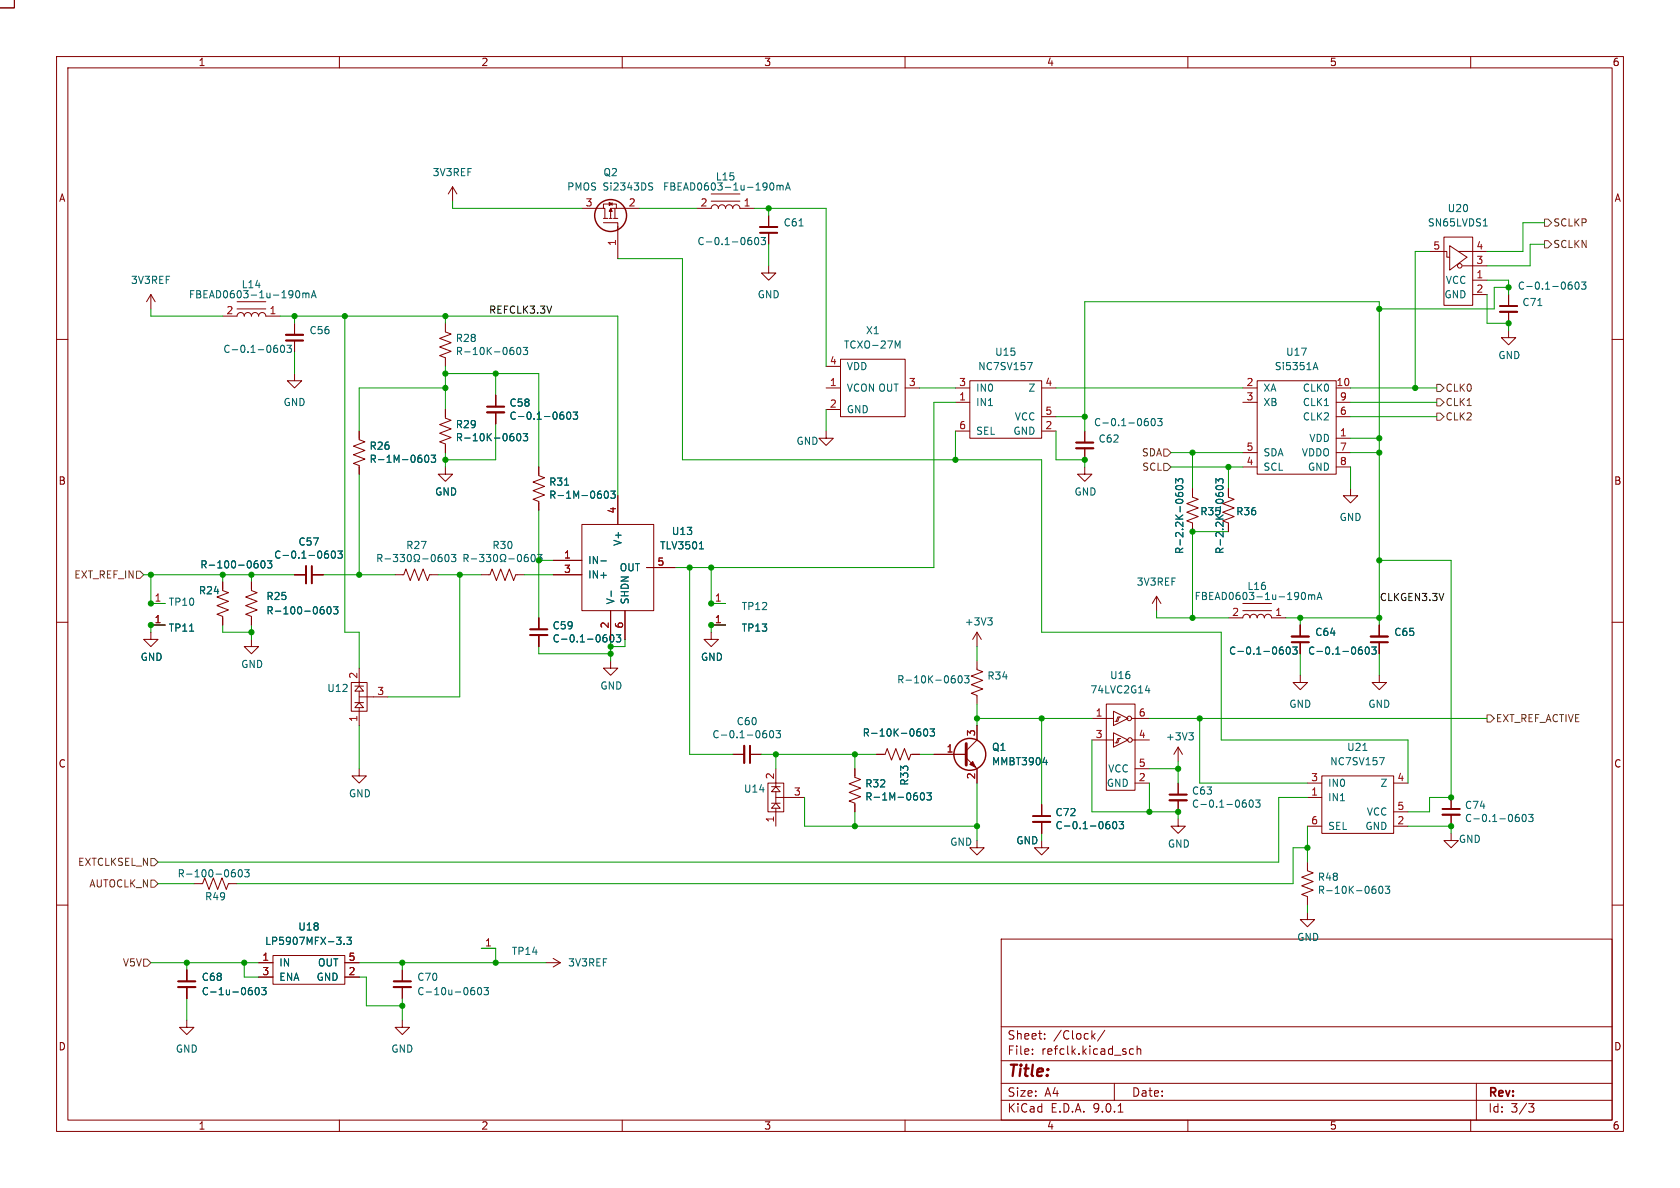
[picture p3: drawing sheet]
<svg xmlns="http://www.w3.org/2000/svg" width="297mm" height="210mm" viewBox="0 0 297 210" stroke-linecap="round" stroke-linejoin="round" font-family="sans-serif">
<g fill="none" stroke="#840000" stroke-width=".18">
<path d="M2.5 -.1v1.5h-2.5M10 10h277v190h-277zM12 12h273v186h-273zM60 10v2M110 10v2M160 10v2M210 10v2M260 10v2M80 33l-.8 1.3M80 33l.8 1.3M80 33v2.6M102.9 36.8h4v1.8"/>
<path d="M106.7 39.4h2.5v1.2M106.7 38.6h.7M107.7 36.1h-1v.7M107.7 35.8l.5 .3h.8v.7M107.7 38.6h.5M107.9 36.9l.3 .5M108.2 35.8v.5M108.5 38.6h.7M108.7 36.8v1.8M113 36.8h-5.1v1.7M123.2 36.8h2.5a.64 .64 0 0 1 .7-.6 .64 .64 0 0 1 .6 .6 .64 .64 0 0 1 .6-.6 .64 .64 0 0 1 .7 .6 .64 .64 0 0 1 .6-.6 .64 .64 0 0 1 .6 .6 .64 .64 0 0 1 .7-.6 .64 .64 0 0 1 .6 .6h2.5M125.7 34.3h5.1"/>
<path d="M125.7 35.6h5.1M135.9 38.1v2M26.7 52.1l-.8 1.2M26.7 52.1l.7 1.2M26.7 52.1v2.5M39.4 55.9h2.5a.64 .64 0 0 1 .6-.7 .64 .64 0 0 1 .7 .7 .64 .64 0 0 1 .6-.7 .64 .64 0 0 1 .6 .7 .64 .64 0 0 1 .7-.7 .64 .64 0 0 1 .6 .7 .64 .64 0 0 1 .7-.7 .64 .64 0 0 1 .6 .7h2.5M41.9 53.3h5.1M41.9 54.6h5.1M52.1 57.2v2M78.7 57.2v1.5l1.1 .4-2.1 .7 2.1 .8-2.1 .7 2.1 .8-2.1 .8 1 .3v1.6M109.2 40v5.7M135.9 47v1.3h1.3l-1.3 1.2-1.3-1.2h1.3"/>
<path d="M135.9 41.1v2.1M252.7 44.5h3.1v1h.5M255.3 41.9h5v12.1h-5zM256.3 43.4l3 2.1-3 2.3zM257.8 44.5h5.1M258.6 47h4.3M260.3 49.5h2.6M260.3 52.1h2.6M266.7 58.4v1.3h1.3l-1.3 1.3-1.3-1.3h1.3M266.7 52.1v2M266.7 55.1v2.1M10 60h2"/>
<path d="M52.1 66v1.3h1.2l-1.2 1.3-1.3-1.3h1.3M52.1 60.2v2M63.5 76.2v1.5l1 .4-2 .8 2 .7-2 .8 2 .8-2 .7 1 .4v1.5M78.7 72.4v1.5l1.1 .4-2.1 .8 2.1 .7-2.1 .8 2.1 .7-2.1 .8 1 .4v1.5M87.6 69.9v2M87.6 72.9v2M146 76.2v1.3h1.3l-1.3 1.2-1.2-1.2h1.2M146 68.6h2.6M146 64.8h2.6M146 72.4h2.6M148.6 63.5h11.4v10.2h-11.4zM160 68.6h2.6"/>
<path d="M168.9 68.6h2.5M168.9 71.1h2.5M168.9 76.2h2.5M171.4 67.3h12.7v10.2h-12.7zM184.1 68.6h2.6M184.1 73.7h2.6M184.1 76.2h2.6M191.8 76.2v2M191.8 79.2v2.1M219.7 68.6h2.5M219.7 71.1h2.5M222.2 67.3h14v16.5h-14z"/>
<path d="M236.2 68.6h2.6M236.2 71.1h2.6M236.2 73.7h2.6M236.2 77.5h2.6M285 60h2M78.7 82.6v1.2h1.3l-1.3 1.3-1.2-1.3h1.2M95.2 82.6v1.5l1.1 .4-2.1 .7 2.1 .8-2.1 .7 2.1 .8-2.1 .8 1 .3v1.6M97.8 99.1h5.1M102.9 92.7h12.7v15.3h-12.7zM109.2 87.6v5.1M191.8 82.6v1.2h1.2l-1.2 1.3-1.3-1.3h1.3M210.8 86.4v1.5l1 .4-2 .7 2 .8-2 .8 2 .7-2 .8 1 .4v1.5"/>
<path d="M217.2 86.4v1.5l1 .4-2 .7 2 .8-2 .8 2 .7-2 .8 1 .4v1.5M219.7 80h2.5M219.7 82.6h2.5M236.2 80h2.6M236.2 82.6h2.6M238.8 86.4v1.2h1.2l-1.2 1.3-1.3-1.3h1.3M10 110h2M26.7 111.8v1.2h1.2l-1.2 1.3-1.3-1.3h1.3M26.7 106.7h2.5M26.7 110.5h2.5M39.4 102.9v1.5l1 .4-2 .7 2 .8-2 .8 2 .7-2 .8 1 .4v1.5M44.4 113v1.3h1.3l-1.3 1.3-1.2-1.3h1.2"/>
<path d="M44.4 102.9v1.5l1.1 .4-2.1 .7 2.1 .8-2.1 .8 2.1 .7-2.1 .8 1 .4v1.5M52.1 101.6h2M55.1 101.6h2M63.5 118.1v3.1M69.8 101.6h1.6l.4-1 .7 2 .8-2 .7 2 .8-2 .8 2 .3-1h1.6M85.1 101.6h1.5l.4-1 .8 2 .7-2 .8 2 .7-2 .8 2 .4-1h1.5M95.2 109.2v2.1M95.2 112.3v2M97.8 101.6h5.1M107.9 116.8v1.3h1.3l-1.3 1.3-1.2-1.3h1.2M107.9 108v5M110.5 108v5"/>
<path d="M114.3 100.3h5.1M125.7 111.8v1.2h1.3l-1.3 1.3-1.2-1.3h1.2M125.7 106.7h2.6M125.7 110.5h2.6M172.7 116.8v1.6l1 .3-2 .8 2 .8-2 .7 2 .8-2 .8 1 .3v1.6M172.7 111.8v2.5M172.7 111.8l-.7 1.2M172.7 111.8l.8 1.2M204.5 105.4l-.8 1.3M204.5 105.4l.7 1.3M204.5 105.4v2.6M217.2 109.2h2.5a.64 .64 0 0 1 .6-.6 .64 .64 0 0 1 .7 .6 .64 .64 0 0 1 .6-.6 .64 .64 0 0 1 .6 .6 .64 .64 0 0 1 .7-.6 .64 .64 0 0 1 .6 .6 .64 .64 0 0 1 .7-.6 .64 .64 0 0 1 .6 .6h2.5"/>
<path d="M219.7 106.7h5.1M219.7 108h5.1M229.9 119.4v1.3h1.2l-1.2 1.2-1.3-1.2h1.3M229.9 110.5v2M229.9 113.5v2.1M243.8 119.4v1.3h1.3l-1.3 1.2-1.2-1.2h1.2M243.8 110.5v2M243.8 113.5v2.1M285 110h2M62.1 120.7h2.8v5h-2.8zM62.7 124.2h1.6M62.7 121.3h1.6"/>
<path d="M63.5 135.9v1.3h1.3l-1.3 1.2-1.3-1.2h1.3M63.5 124.2l.8 .9h-1.6zM63.5 121.3l.8 .9h-1.6zM63.5 122.2v1.9M63.5 125.1v3.2M63.5 123.2h5.1M129.5 133.4h2.1M132.6 133.4h2M135.8 138.4h2.8v5.1h-2.8zM136.4 139.1h1.5M137.2 139.1l.7 .9h-1.5zM137.2 135.9v3"/>
<path d="M137.2 140v1.9M151.1 135.9v1.5l1 .4-2 .8 2 .7-2 .8 2 .7-2 .8 1 .4v1.5M154.9 133.4h1.6l.3-1.1 .8 2.1 .8-2.1 .7 2.1 .8-2.1 .8 2.1 .3-1h1.6M165.1 133.4h5.7M170.8 134l1.9 1.9v2.5M172.7 128.3v2.5l-1.9 1.9M193 127h3.8M193 130.8h3.8M195.6 124.5h5.1v15.2h-5.1zM196.8 125.7l2.6 1.3-2.6 1.3zM196.8 129.5l2.6 1.3-2.6 1.3zM197.9 126.7h-.3l-.2 .8"/>
<path d="M197.9 130.6h-.3l-.2 .7M198.1 126.7h-.2l-.3 .8h-.5M198.1 130.6h-.2l-.3 .7h-.5M200.2 127h3M200.2 130.8h3M200.7 138.4h2.5M200.7 135.9h2.5M208.3 132.1l-.8 1.3M208.3 132.1l.7 1.3M208.3 132.1v2.5M208.3 138.4v2.1M231.1 138.4h2.6"/>
<path d="M233.7 137.2h12.7v10.1h-12.7zM246.4 138.4h2.5M34.3 156.2h1.5l.4-1 .8 2 .7-2 .8 2 .7-2 .8 2 .4-1h1.5M136.4 142h1.5M137.2 142l.7 .9h-1.5zM137.2 141h5M137.2 142.9v3.2M172.7 148.6v1.3h1.3l-1.3 1.2-1.3-1.2h1.3M184.1 148.6v1.3h1.3l-1.3 1.2-1.2-1.2h1.2M184.1 142.2v2.1M184.1 145.3v2M208.3 144.8v1.3h1.2l-1.2 1.2-1.3-1.2h1.3"/>
<path d="M208.3 141.5v2M231.1 152.4v1.5l1.1 .4-2.1 .8 2.1 .7-2.1 .8 2.1 .8-2.1 .7 1 .4v1.5M231.1 141h2.6M231.1 146.1h2.6M246.4 146.1h2.5M246.4 143.5h2.5M256.5 147.3v1.3h1.3l-1.3 1.3-1.2-1.3h1.2M256.5 141v2M256.5 144v2.1M10 160h2M33 171.5v2M33 174.5v2"/>
<path d="M45.7 170.2h2.6M45.7 172.7h2.6M48.3 168.9h12.7v5.1h-12.7zM61 170.2h2.5M61 172.7h2.5M71.1 171.5v2M71.1 174.5v2M85.1 167.6h2.5M96.5 170.2h2.6M97.8 169.4l1.3 .8M99.1 170.2l-1.3 .7M177 166h108v32h-108z"/>
<path d="M231.1 161.3v1.3h1.3l-1.3 1.2-1.2-1.2h1.2M285 160h2M33 180.3v1.3h1.3l-1.3 1.3-1.3-1.3h1.3M60 198v2M71.1 180.3v1.3h1.3l-1.3 1.3-1.3-1.3h1.3M110 198v2M160 198v2M177 194.5h108M177 191.5h108M177 187.5h108M177 181.5h108M182.5 186.3v.1"/>
<path d="M182.5 185.5v.1M184.7 183.6v.1M184.7 182.8v.1M193.2 183.1l.4 .6M193.6 182.7l-.6 .6M195.3 182.1l-1.3 2M197 191.5v3M197.7 196.6h.8M200.4 185.5l-.4-.1-.3 .3v.4l.1 .2h.6M201 185.5l.2-.1 .4 .1 .1 .9M201 184.9v1.5M210 198v2"/>
<path d="M260 198v2M261 191.5v6.5M270.2 195.1h1l-.5 .6 .4 .1 .1 .5-.3 .3h-.4"/>
<circle cx="258.1" cy="47" r=".4"/>
<circle cx="199.6" cy="127" r=".4"/>
<circle cx="199.8" cy="130.8" r=".4"/>
</g>
<g fill="none" stroke="#840000" stroke-width=".3">
<path d="M134.4 41.1h3M265.2 54.1h3M50.5 60.2h3.1M86.1 71.9h3.1M190.2 78.2h3.1M55.1 100.1v3M93.7 111.3h3.1M228.3 113.5h3.1M242.3 113.5h3.1M132.6 131.8v3.1M182.6 144.3h3.1M206.8 140.5h3"/>
<path d="M255 143h3.1M31.5 173.5h3M69.6 173.5h3"/>
</g>
<g fill="none" stroke="#840000" stroke-width=".33">
<path d="M50.5 59.2h3.1M134.4 40.1h3M265.2 55.1h3M86.1 72.9h3.1M190.2 79.2h3.1M54.1 100.1v3M93.7 112.3h3.1M228.3 112.5h3.1M242.3 112.5h3.1M131.6 131.8v3.1M182.6 145.3h3.1M206.8 141.5h3"/>
<path d="M255 144h3.1M31.5 174.5h3M69.6 174.5h3"/>
</g>
<g fill="none" stroke="#006464" stroke-width=".18">
<path d="M114.9 32.9l.4 .2 .1 .3-.3 .2h-.3M114.9 32.3l.5 .1M136.3 32.4l.1-.1a.68 .68 0 0 1 .4 .7 .68 .68 0 0 1-.4 .6l-.1-.1M137.4 32.8v.8M137.4 32.9l.3-.1 .2 .1M137.9 32.9l.2-.1h.3v.8M137.9 32.9v.7M138.9 33.6l.4-1.3 .4 1.3M139 33.2h.6M141.3 39.9h.7M262.2 39.9h.8M52.4 51.4h.2a.68 .68 0 0 1 .4 .6 .68 .68 0 0 1-.4 .6h-.2"/>
<path d="M53.5 51.8v.8M53.5 51.9l.4-.1 .2 .2M54.1 52l.2-.2 .3 .1v.7M54.1 52v.6M55 52.6l.5-1.2 .4 1.2M55.2 52.3h.6M132.4 42.5h.3l.2 .2v.4l-.5 .2M132.6 42h.2M133.5 42.1l.2-.1a.68 .68 0 0 1 .4 .6 .68 .68 0 0 1-.4 .7l-.2-.2-.1-.3zM134.5 42h.8l-.4 .5 .4 .1v.5l-.2 .2-.6-.2M271.9 54h.7M277.5 50.3h.2l.3 .3-.1 .4-.4 .1"/>
<path d="M277.6 49.9h.2M278.6 49.9h.1a.68 .68 0 0 1 .5 .6 .68 .68 0 0 1-.5 .6 .84 .84 0 0 1-.1-1.2zM279.6 49.9h.8l-.5 .4 .4 .2v.5l-.2 .1-.5-.1M48.6 61.5h.3l.2 .3-.1 .4-.4 .1M48.7 61h.3M49.7 61.2l.2-.2a.68 .68 0 0 1 .4 .7 .68 .68 0 0 1-.4 .6l-.2-.1-.1-.4zM50.7 61h.8l-.4 .5 .4 .1v.6l-.2 .1-.6-.1M90.4 77.1h.2l.3 .3-.1 .4-.4 .1M90.4 61.9h.2l.3 .2-.1 .5-.4 .1M90.5 76.7h.2M90.5 61.4h.2M91.5 76.8l.1-.1a.68 .68 0 0 1 .5 .6 .68 .68 0 0 1-.5 .6l-.1-.1-.2-.4z"/>
<path d="M91.5 61.5l.1-.1a.68 .68 0 0 1 .5 .6 .68 .68 0 0 1-.5 .7l-.1-.1-.2-.4zM92.5 76.7h.8l-.4 .4 .3 .2v.5l-.2 .1-.5-.1M92.5 61.4h.8l-.4 .5 .3 .1v.6l-.2 .1-.5-.1M99.2 73.3h.3l.2 .3-.1 .4-.4 .1M99.3 72.8h.3M100.3 73l.2-.2a.68 .68 0 0 1 .4 .7 .68 .68 0 0 1-.4 .6l-.2-.1-.1-.4zM101.3 72.8h.8l-.4 .5 .4 .1v.6l-.2 .1-.6-.1M158.3 60.3l.4 .9 .4-.9v1.2M181.6 64.1h.9l-.6 1.2M202.5 74.5h.3l.2 .2v.4l-.5 .2M202.7 74h.2M203.7 74h.1a.68 .68 0 0 1 .4 .6 .68 .68 0 0 1-.4 .7 .84 .84 0 0 1-.1-1.3z"/>
<path d="M204.7 74h.7l-.4 .5 .4 .1v.5l-.2 .2-.5-.2M232.1 65.3l.5-1.2 .4 1.2M232.3 65h.6M45.2 99.6h.2l.2 .3v.4l-.4 .1M45.5 99.1l-.3 .1M46.3 99.2l.1-.1a.68 .68 0 0 1 .5 .7 .68 .68 0 0 1-.5 .6 .84 .84 0 0 1-.1-1.2zM47.3 99.1h.8l-.5 .5 .4 .1v.6l-.2 .1-.5-.1M57.6 97.9h.2l.3 .2-.1 .5-.4 .1M57.7 97.4h.3M58.8 97.5l.1-.1a.68 .68 0 0 1 .4 .6 .68 .68 0 0 1-.4 .7 .84 .84 0 0 1-.1-1.2zM59.7 97.4h.8l-.4 .5 .3 .1v.6l-.1 .1-.6-.1M66.8 98.7l.6-.1 .1-.2v-.3l-.7-.1v1.3"/>
<path d="M67.1 98.7l.4 .6M68.1 98.8h.9M69.5 98h.8l-.4 .5 .3 .1v.6l-.1 .1-.6-.1M70.7 98h.8l-.4 .5 .4 .1v.6l-.2 .1-.6-.1M72.1 98.1l.2-.1a.68 .68 0 0 1 .4 .6 .68 .68 0 0 1-.4 .7l-.2-.1-.1-.4zM73.2 99.3h.3v-.3a.54 .54 0 0 1-.3-.7 .54 .54 0 0 1 .8-.2 .58 .58 0 0 1-.1 .9v.3h.3M74.7 98.8h1M75.3 80.5h.1a.68 .68 0 0 1 .4 .6 .68 .68 0 0 1-.4 .6 .84 .84 0 0 1-.1-1.2zM76.2 80.5h.8l-.4 .4 .3 .2v.5l-.1 .1-.6-.1M76.4 98.1l.1-.1a.68 .68 0 0 1 .5 .6 .68 .68 0 0 1-.5 .7 .84 .84 0 0 1-.1-1.2zM78 98l-.3 .1a.86 .86 0 0 0 0 1.2l.4-.1 .1-.5-.3-.2h-.2l-.3 .2M78.8 98.1l.2-.1a.68 .68 0 0 1 .4 .6 .68 .68 0 0 1-.4 .7 .84 .84 0 0 1-.2-1.2z"/>
<path d="M79.8 98h.8l-.4 .5 .3 .1v.6l-.2 .1-.5-.1M82 98.7l.6-.1 .2-.2-.1-.3-.7-.1v1.3M82.3 98.7l.5 .6M83.3 98.8h1M84.8 98h.7l-.4 .5 .4 .1v.6l-.2 .1-.5-.1M86 98h.8l-.5 .5 .4 .1v.6l-.2 .1-.5-.1M87.4 98.1l.1-.1a.68 .68 0 0 1 .5 .6 .68 .68 0 0 1-.5 .7 .84 .84 0 0 1-.1-1.2zM88.4 99.3h.3v-.3a.54 .54 0 0 1-.2-.7 .54 .54 0 0 1 .7-.2 .58 .58 0 0 1-.1 .9v.3h.3M90 98.8h.9M91.6 98.1l.2-.1a.68 .68 0 0 1 .4 .6 .68 .68 0 0 1-.4 .7l-.2-.1-.1-.4zM93.3 98l-.4 .1a.86 .86 0 0 0 0 1.2l.4-.1 .1-.5-.2-.2-.4 .1-.1 .1M94.1 98.1l.1-.1a.68 .68 0 0 1 .4 .6 .68 .68 0 0 1-.4 .7 .84 .84 0 0 1-.1-1.2z"/>
<path d="M95 98h.8l-.4 .5 .4 .1v.6l-.2 .1-.6-.1M99.8 85.8h.7M106.2 99.2h1M106.9 86.9l.2-.1a.68 .68 0 0 1 .5 .6 .68 .68 0 0 1-.5 .7l-.2-.1-.1-.4zM108 86.8h.8l-.5 .5 .4 .1v.6l-.2 .1-.5-.1M123.6 97h.8M207.8 85.4v-.8l.5 .5 .1-.4h.6l.1 .2-.1 .5M207.8 87.2l.1 .3M207.9 86a.75 .75 0 0 1 1.2 .3 .72 .72 0 0 1-1.3-.2zM208.3 87.5v-.2l.3-.3 .4 .1 .1 .4M215 85.4v-.8l.4 .5 .2-.4h.5l.1 .2-.1 .5M215 87.2v.3"/>
<path d="M215 86a.75 .75 0 0 1 1.2 .3 .72 .72 0 0 1-1.2-.2zM215.4 87.5v-.2l.3-.3 .4 .1 .1 .4M33.5 111.6h.7M56.8 107.7h.3l.2 .3v.4l-.5 .1M57.2 107.3h-.4M57.9 107.4l.2-.1a.68 .68 0 0 1 .4 .6 .68 .68 0 0 1-.4 .6l-.2-.1-.1-.4zM59 107.3h.7l-.4 .4 .4 .2v.5l-.2 .1-.5-.1M106.8 112.7h.3l.2 .2v.5l-.5 .1M107 112.2h.2M107.9 112.3l.2-.1a.68 .68 0 0 1 .4 .6 .68 .68 0 0 1-.4 .7l-.2-.1-.1-.4zM108 104.5v.9M108.9 112.2h.8l-.4 .5 .4 .1v.6l-.2 .1-.6-.1"/>
<path d="M168.4 119.9h.2l.3 .3-.1 .4-.4 .1M168.5 119.5h.3M169.5 119.6l.2-.1a.68 .68 0 0 1 .4 .6 .68 .68 0 0 1-.4 .6l-.2-.1-.1-.4zM170.5 119.5h.8l-.4 .4 .3 .2v.5l-.1 .1-.6-.1M174.6 109.2h.8l-.4 .5M175.2 109.7l.2 .2v.3l-.2 .3M226.4 114.9h.3l.2 .2-.1 .4-.4 .1M226.5 114.4h.3M227.6 114.4h.1a.68 .68 0 0 1 .4 .6 .68 .68 0 0 1-.4 .6 .84 .84 0 0 1-.1-1.2zM228.5 114.4h.8l-.4 .5 .4 .1v.5l-.2 .1-.6-.1M230.2 104.8l.2-.1a.68 .68 0 0 1 .4 .7 .68 .68 0 0 1-.4 .6l-.2-.1M231.3 105.1v.9"/>
<path d="M231.3 105.3l.4-.2 .2 .2M231.9 105.3l.2-.2 .3 .1v.8M231.9 105.3v.7M232.8 106l.5-1.3 .4 1.3M233 105.6h.6M240.4 114.9h.2l.3 .2-.1 .4-.4 .1M240.5 114.4h.2M241.5 114.4h.2a.68 .68 0 0 1 .4 .6 .68 .68 0 0 1-.4 .6 .84 .84 0 0 1-.2-1.2zM242.5 114.4h.8l-.4 .5 .3 .1v.5l-.2 .1-.5-.1M135.1 129.6h.2l.3 .3-.1 .4-.4 .1M135.2 129.2h.2M136.2 129.3l.1-.1a.68 .68 0 0 1 .5 .6 .68 .68 0 0 1-.5 .6l-.1-.1-.2-.4z"/>
<path d="M137.2 129.2h.8l-.4 .4 .3 .2v.5l-.2 .1-.5-.1M162.3 129.3h.3l.2 .3-.1 .4-.4 .1M162.4 128.8h.3M163.4 129l.2-.2a.68 .68 0 0 1 .4 .7 .68 .68 0 0 1-.4 .6l-.2-.1-.1-.4zM164.4 128.8h.8l-.4 .5 .4 .2v.5l-.2 .1-.6-.1M184.4 134.8h.8M185 134.4v.8M202.5 122.1h.8M203.1 121.7v.8M210.2 129.5h.8l-.5 .5M210.7 130l.3 .3v.3l-.3 .2M240.9 132.7h.8"/>
<path d="M243.9 133.9h.8l-.5 1.3M41.1 154.2h.3l.2 .3v.4l-.5 .1M41.5 153.7l-.4 .1M42.2 153.9l.2-.2a.68 .68 0 0 1 .5 .7 .68 .68 0 0 1-.5 .6l-.2-.1-.1-.4zM43.3 153.7h.7l-.4 .5 .4 .1v.6l-.2 .1-.5-.1M162.8 140.3l.2-.1a.68 .68 0 0 1 .4 .6 .68 .68 0 0 1-.4 .6l-.2-.1-.1-.4zM163.9 140.2h.7l-.4 .4 .4 .2v.5l-.2 .1-.5-.1M195.7 145.7h.3l.2 .3v.4l-.5 .1M195.9 145.2h.2M196.9 145.3l.1-.1a.68 .68 0 0 1 .4 .7 .68 .68 0 0 1-.4 .6 .84 .84 0 0 1-.1-1.2zM197.8 145.2h.8l-.4 .5 .4 .1v.6l-.2 .1-.6-.1M219.9 141.9h.2l.2 .2v.5l-.4 .1"/>
<path d="M220 141.4h.2M221 141.5l.1-.1a.68 .68 0 0 1 .5 .7 .68 .68 0 0 1-.5 .6 .84 .84 0 0 1-.1-1.2zM222 141.4h.8l-.5 .5 .4 .1v.6l-.2 .1-.5-.1M242.8 157.1h.2l.3 .3-.1 .4-.4 .1M242.9 156.7h.2M243.9 156.8l.1-.1a.68 .68 0 0 1 .5 .6 .68 .68 0 0 1-.5 .6l-.1-.1-.2-.4zM244.9 156.7h.8l-.4 .4 .3 .2v.5l-.2 .1-.5-.1M268.1 144.4h.3l.2 .3-.1 .4-.4 .1M268.2 144h.3M269.3 144h.1a.68 .68 0 0 1 .4 .6 .68 .68 0 0 1-.4 .6 .84 .84 0 0 1-.1-1.2zM270.2 144h.8l-.4 .4 .4 .2v.5l-.2 .1-.6-.1M44.3 174.6h.2"/>
<path d="M44.4 175.1l.2 .2v.3l-.2 .2M45.3 174.6h.1a.68 .68 0 0 1 .4 .6 .68 .68 0 0 1-.4 .6 .84 .84 0 0 1-.1-1.2zM46.3 174.6h.7l-.4 .5 .4 .1v.5l-.2 .1-.5-.1M59.5 165.7h.8l-.4 .5M60.2 166.2l.1 .2-.1 .5M60.8 166.8v.1M61.3 165.7h.8l-.4 .5 .3 .1v.5l-.1 .1-.6-.1M83.4 175.1h.3l.2 .2v.4l-.5 .1M83.8 174.6h-.4M84.6 174.6h.1a.68 .68 0 0 1 .5 .6 .68 .68 0 0 1-.5 .6 .84 .84 0 0 1-.1-1.2zM85.6 174.6h.8l-.5 .5 .4 .1v.5l-.2 .1-.5-.1"/>
</g>
<g fill="none" stroke="#840000" stroke-width=".25">
<circle cx="107.9" cy="38.1" r="2.82"/>
<circle cx="171.4" cy="133.3" r="2.82"/>
</g>
<g fill="#840000" stroke="#840000" stroke-width=".18">
<path d="M107.9 36.9l.3 .5h-.5z"/>
<path d="M107.7 35.8l.5 .3-.5 .2z"/>
<path d="M171.4 135.1l.6-.5 .5 1z"/>
</g>
<path d="M170.8 131.4v3.9" fill="none" stroke="#840000" stroke-width=".51"/>
<path d="M273 38.7h.7l.6 .7-.6 .6h-.7zM273 42.5h.7l.6 .7-.6 .6h-.7zM205.7 79.4h.7l.6 .6-.6 .6h-.7zM254 73h.6l.7 .7-.7 .6h-.6zM254 67.9h.6l.7 .7-.7 .6h-.6zM254 70.5h.6l.7 .6-.7 .7h-.6zM205.7 81.9h.7l.6 .7-.6 .6h-.7zM24.1 101h.7l.6 .6-.6 .6h-.7zM262.9 126.4h.6l.7 .6-.7 .6h-.6zM26.7 155.6h.6l.6 .6-.6 .6h-.6zM26.7 151.8h.6l.6 .6-.6 .6h-.6zM25.4 169.5h.6l.7 .7-.7 .6h-.6z" fill="none" stroke="#725600" stroke-width=".18"/>
<g fill="none" stroke="#009600" stroke-width=".18">
<path d="M80 35.6v1.2h22.9M113 36.8h10.2M133.3 36.8h12.7v28M135.9 36.8v1.3M273 39.4h-3.8v5.1h-6.3M26.7 54.6v1.3h12.7M49.5 55.9h59.7v31.7M52.1 55.9v1.3M61 55.9v55.9h2.5v6.3M78.7 55.9v1.3M109.2 45.7h11.4v35.6h63.5v30.5h31.8v19h33v7.6M135.9 43.2v3.8"/>
<path d="M252.7 44.5h-2.5v24.1M262.9 49.5h3.8v2.6M262.9 52.1v5.1h3.8v1.2M266.7 50.8h-2.5v3.8h-20.4M273 43.2h-2.5v3.8h-7.6M52.1 62.2v3.8M78.7 68.6h-15.2v7.6M78.7 66h16.5v16.6M78.7 64.8v7.6M87.6 74.9v6.4h-8.9M87.6 66v3.9M146 72.4v3.8"/>
<path d="M162.6 68.6h6.3M168.9 71.1h-3.8v29.2h-45.7M168.9 76.2v5.1M186.7 76.2v5.1h5.1v1.3M186.7 68.6h33M186.7 73.7h5.1M191.8 76.2v-22.9h52v57.2M238.8 68.6h15.2M238.8 73.7h15.2M238.8 71.1h15.2M238.8 77.5h5M63.5 83.8v17.8"/>
<path d="M78.7 80v2.6M95.2 90.2v19M95.2 99.1h2.6M207 80h12.7M207 82.6h12.7M210.8 80v6.4M217.2 94h-6.4v15.2M217.2 82.6v3.8M238.8 80h5M238.8 82.6v3.8M243.8 99.1h12.7v41.9h-3.8v2.5h-3.8M25.4 101.6h26.7"/>
<path d="M26.7 101.6v5.1h2.5M29.2 110.5h-2.5v1.3M39.4 110.5v1.3h5M39.4 101.6v1.3M44.4 101.6v1.3M44.4 110.5v2.5M57.1 101.6h12.7M77.5 101.6h7.6M81.3 101.6v21.6h-12.7M92.7 101.6h5.1M95.2 114.3v1.3h12.7M107.9 113v3.8"/>
<path d="M110.5 113v1.3h-2.6M121.9 100.3v33.1h7.6M125.7 100.3v6.4h2.6M128.3 110.5h-2.6v1.3M172.7 114.3v2.5M204.5 108v1.2h12.7M227.3 109.2h16.5M229.9 109.2v1.3M229.9 115.6v3.8M243.8 115.6v3.8M63.5 128.3v7.6M134.6 133.4h20.3"/>
<path d="M137.2 133.4v2.5M151.1 133.4v2.5M162.6 133.4h2.5M172.7 124.5v3.8M172.7 138.4v10.2M172.7 127h20.3M184.1 127v15.2M193 130.8v12.7h15.3v1.3M203.2 138.4v5.1M203.2 127h59.7M203.2 135.9h5.1M208.3 134.6v3.8"/>
<path d="M212.1 127v11.4h19M27.9 156.2h6.4M142.2 141v5.1h30.5M151.1 143.5v2.6M184.1 147.3v1.3M231.1 141h-5v11.4h-198.2M231.1 149.9h-2.5v6.3h-186.7M231.1 146.1v6.3M248.9 146.1h7.6v1.2M26.7 170.2h19M33 170.2v1.3M33 176.5v3.8"/>
<path d="M43.2 170.2v2.5h2.5M63.5 170.2h33M63.5 172.7h1.3v5.1h6.3M71.1 170.2v1.3M71.1 176.5v3.8M85.1 167.6h2.5v2.6M231.1 160v1.3"/>
</g>
<g fill="#009600" stroke="#009600" stroke-width=".18">
<circle cx="231.1" cy="149.9" r=".46"/>
<circle cx="256.5" cy="141" r=".46"/>
<circle cx="256.5" cy="146.1" r=".46"/>
<circle cx="210.8" cy="109.2" r=".46"/>
<circle cx="191.8" cy="81.3" r=".46"/>
<circle cx="191.8" cy="73.7" r=".46"/>
<circle cx="168.9" cy="81.3" r=".46"/>
<circle cx="151.1" cy="133.4" r=".46"/>
<circle cx="184.1" cy="127" r=".46"/>
<circle cx="121.9" cy="100.3" r=".46"/>
<circle cx="266.7" cy="50.8" r=".46"/>
<circle cx="266.7" cy="57.2" r=".46"/>
<circle cx="250.2" cy="68.6" r=".46"/>
<circle cx="243.8" cy="80" r=".46"/>
<circle cx="243.8" cy="99.1" r=".46"/>
<circle cx="243.8" cy="54.6" r=".46"/>
<circle cx="210.8" cy="80" r=".46"/>
<circle cx="243.8" cy="77.5" r=".46"/>
<circle cx="217.2" cy="82.6" r=".46"/>
<circle cx="243.8" cy="109.2" r=".46"/>
<circle cx="210.8" cy="94" r=".46"/>
<circle cx="229.9" cy="109.2" r=".46"/>
<circle cx="125.7" cy="110.5" r=".46"/>
<circle cx="125.7" cy="106.7" r=".46"/>
<circle cx="107.9" cy="114.3" r=".46"/>
<circle cx="107.9" cy="115.6" r=".46"/>
<circle cx="125.7" cy="100.3" r=".46"/>
<circle cx="95.2" cy="99.1" r=".46"/>
<circle cx="137.2" cy="133.4" r=".46"/>
<circle cx="52.1" cy="55.9" r=".46"/>
<circle cx="26.7" cy="101.6" r=".46"/>
<circle cx="26.7" cy="106.7" r=".46"/>
<circle cx="26.7" cy="110.5" r=".46"/>
<circle cx="61" cy="55.9" r=".46"/>
<circle cx="63.5" cy="101.6" r=".46"/>
<circle cx="135.9" cy="36.8" r=".46"/>
<circle cx="78.7" cy="66" r=".46"/>
<circle cx="78.7" cy="68.6" r=".46"/>
<circle cx="78.7" cy="55.9" r=".46"/>
<circle cx="87.6" cy="66" r=".46"/>
<circle cx="78.7" cy="81.3" r=".46"/>
<circle cx="212.1" cy="127" r=".46"/>
<circle cx="203.2" cy="143.5" r=".46"/>
<circle cx="172.7" cy="127" r=".46"/>
<circle cx="208.3" cy="135.9" r=".46"/>
<circle cx="208.3" cy="143.5" r=".46"/>
<circle cx="151.1" cy="146.1" r=".46"/>
<circle cx="172.7" cy="146.1" r=".46"/>
<circle cx="71.1" cy="177.8" r=".46"/>
<circle cx="33" cy="170.2" r=".46"/>
<circle cx="87.6" cy="170.2" r=".46"/>
<circle cx="43.2" cy="170.2" r=".46"/>
<circle cx="71.1" cy="170.2" r=".46"/>
<circle cx="81.3" cy="101.6" r=".46"/>
<circle cx="44.4" cy="101.6" r=".46"/>
<circle cx="44.4" cy="111.8" r=".46"/>
<circle cx="39.4" cy="101.6" r=".46"/>
</g>
<text font-size="2.8" fill="#840000" x="178" y="190.9">Title:</text>
<g font-size="2.1" fill="#840000">
<text x="178" y="184">Sheet:</text>
<text x="186.2" y="184">/Clock/</text>
<text x="178" y="186.7">File:</text>
<text x="184.1" y="186.7">refclk.kicad_sch</text>
<text x="178" y="196.9">KiCad</text>
<text x="178" y="194.1">Size:</text>
<text x="184.7" y="194.1">A4</text>
<text x="185.7" y="196.9">E.D.A.</text>
<text x="193.3" y="196.9">9.0.1</text>
<text x="200" y="194.1">Date:</text>
<text x="263" y="194.3">Rev:</text>
<text x="263" y="196.9">Id:</text>
<text x="267.1" y="196.9">3/3</text>
</g>
<g font-size="1.8" fill="#840000">
<text x="35" y="11.9">1</text>
<text x="85" y="11.9">2</text>
<text x="135" y="11.9">3</text>
<text x="185" y="11.9">4</text>
<text x="235" y="11.9">5</text>
<text x="285" y="11.9">6</text>
<text x="10.3" y="35.9">A</text>
<text x="285.3" y="35.9">A</text>
<text x="10.3" y="85.9">B</text>
<text x="285.3" y="85.9">B</text>
<text x="10.3" y="135.9">C</text>
<text x="285.3" y="135.9">C</text>
<text x="10.3" y="185.9">D</text>
<text x="285.3" y="185.9">D</text>
<text x="35" y="199.9">1</text>
<text x="85" y="199.9">2</text>
<text x="135" y="199.9">3</text>
<text x="185" y="199.9">4</text>
<text x="235" y="199.9">5</text>
<text x="285" y="199.9">6</text>
</g>
<g font-size="1.8" fill="#006464">
<text x="76.4" y="31.3">3V3REF</text>
<text x="100.2" y="33.9">PMOS Si2343DS</text>
<text x="106.6" y="31.3">Q2</text>
<text x="117.1" y="33.9">FBEAD0603-1u-190mA</text>
<text x="126.4" y="32.1">L15</text>
<text x="138.4" y="40.2">C61</text>
<text x="252.3" y="40.2">SN65LVDS1</text>
<text x="255.8" y="37.7">U20</text>
<text x="123.2" y="43.5">C-0.1-0603</text>
<text x="23.1" y="50.4">3V3REF</text>
<text x="33.3" y="52.9">FBEAD0603-1u-190mA</text>
<text x="42.6" y="51.2">L14</text>
<text x="133.9" y="52.9">GND</text>
<text x="255.3" y="52.9">GND</text>
<text x="255.5" y="50.4">VCC</text>
<text x="268.2" y="51.4">C-0.1-0603</text>
<text x="54.6" y="59.3">C56</text>
<text x="153" y="59.3">X1</text>
<text x="269" y="54.3">C71</text>
<text x="39.4" y="62.6">C-0.1-0603</text>
<text x="80.5" y="60.7">R28</text>
<text x="80.5" y="63">R-10K-0603</text>
<text x="149.1" y="61.8">TCXO-27M</text>
<text x="149.6" y="65.6">VDD</text>
<text x="172.8" y="65.6">NC7SV157</text>
<text x="175.8" y="63.1">U15</text>
<text x="225.3" y="65.6">Si5351A</text>
<text x="227.3" y="63.1">U17</text>
<text x="264.8" y="63.7">GND</text>
<text x="50" y="72">GND</text>
<text x="149.6" y="69.4">VCON OUT</text>
<text x="172.5" y="69.4">IN0</text>
<text x="172.5" y="72">IN1</text>
<text x="181.7" y="69.4">Z</text>
<text x="223.3" y="69.4">XA</text>
<text x="223.3" y="72">XB</text>
<text x="230.2" y="69.4">CLK0</text>
<text x="230.2" y="72">CLK1</text>
<text x="80.5" y="75.9">R29</text>
<text x="90" y="72.1">C58</text>
<text x="90" y="74.4">C-0.1-0603</text>
<text x="149.6" y="73.3">GND</text>
<text x="172.5" y="77.1">SEL</text>
<text x="179.1" y="77.1">GND</text>
<text x="179.3" y="74.5">VCC</text>
<text x="193.3" y="75.5">C-0.1-0603</text>
<text x="230.2" y="74.5">CLK2</text>
<text x="65.2" y="82">R-1M-0603</text>
<text x="65.2" y="79.7">R26</text>
<text x="80.5" y="78.2">R-10K-0603</text>
<text x="140.7" y="78.8">GND</text>
<text x="194.1" y="78.4">C62</text>
<text x="223.3" y="80.9">SDA</text>
<text x="223.3" y="83.4">SCL</text>
<text x="230" y="80.9">VDDO</text>
<text x="231.1" y="83.4">GND</text>
<text x="231.4" y="78.3">VDD</text>
<text x="76.8" y="87.8">GND</text>
<text x="97" y="88.4">R-1M-0603</text>
<text x="97" y="86.1">R31</text>
<text x="189.9" y="87.8">GND</text>
<text x="118.7" y="94.8">U13</text>
<text x="212.1" y="91.3">R35</text>
<text x="218.4" y="91.3">R36</text>
<text x="236.7" y="92.3">GND</text>
<text x="35.3" y="100.7">R-100-0603</text>
<text x="48.4" y="99">C-0.1-0603</text>
<text x="52.7" y="96.6">C57</text>
<text x="71.7" y="97.3">R27</text>
<text x="87" y="97.3">R30</text>
<text x="103.9" y="99.9">IN-</text>
<text x="109.5" y="101.2">OUT</text>
<text x="110.1" y="96.6" transform="rotate(-90 110.1 96.6)">V+</text>
<text x="116.6" y="97.3">TLV3501</text>
<text x="209.4" y="98" transform="rotate(-90 209.4 98)">R-2.2K-0603</text>
<text x="216.5" y="98" transform="rotate(-90 216.5 98)">R-2.2K-0603</text>
<text x="29.7" y="107.3">TP10</text>
<text x="35.1" y="105.3">R24</text>
<text x="47" y="106.3">R25</text>
<text x="103.9" y="102.5">IN+</text>
<text x="108.8" y="106.9" transform="rotate(-90 108.8 106.9)">V-</text>
<text x="111.4" y="106.9" transform="rotate(-90 111.4 106.9)">SHDN</text>
<text x="200.9" y="103.7">3V3REF</text>
<text x="211.1" y="106.3">FBEAD0603-1u-190mA</text>
<text x="220.4" y="104.5">L16</text>
<text x="29.7" y="111.9">TP11</text>
<text x="47" y="108.8">R-100-0603</text>
<text x="97.6" y="111.5">C59</text>
<text x="97.6" y="113.8">C-0.1-0603</text>
<text x="131" y="111.9">TP13</text>
<text x="131" y="108.1">TP12</text>
<text x="170.5" y="110.8">+3V3</text>
<text x="232.4" y="112.6">C64</text>
<text x="246.4" y="112.6">C65</text>
<text x="24.8" y="117">GND</text>
<text x="42.5" y="118.3">GND</text>
<text x="123.8" y="117">GND</text>
<text x="217.2" y="115.9">C-0.1-0603</text>
<text x="231.1" y="115.9">C-0.1-0603</text>
<text x="57.8" y="122.5">U12</text>
<text x="106" y="122.1">GND</text>
<text x="158.5" y="121">R-10K-0603</text>
<text x="174.5" y="120.3">R34</text>
<text x="192.7" y="122.8">74LVC2G14</text>
<text x="196.1" y="120.2">U16</text>
<text x="227.8" y="125.3">GND</text>
<text x="241.8" y="125.3">GND</text>
<text x="125.8" y="130.7">C-0.1-0603</text>
<text x="130.1" y="128.4">C60</text>
<text x="152.4" y="130.4">R-10K-0603</text>
<text x="206" y="131.1">+3V3</text>
<text x="175.3" y="132.9">Q1</text>
<text x="175.3" y="135.5">MMBT3904</text>
<text x="195.8" y="136.8">VCC</text>
<text x="235.1" y="135.5">NC7SV157</text>
<text x="238.1" y="132.9">U21</text>
<text x="61.6" y="141.1">GND</text>
<text x="131.4" y="140.3">U14</text>
<text x="152.9" y="141.7">R-1M-0603</text>
<text x="152.9" y="139.4">R32</text>
<text x="160.8" y="139" transform="rotate(-90 160.8 139)">R33</text>
<text x="195.6" y="139.3">GND</text>
<text x="210.6" y="140.7">C63</text>
<text x="210.6" y="143">C-0.1-0603</text>
<text x="234.7" y="139.3">IN0</text>
<text x="234.7" y="141.8">IN1</text>
<text x="244" y="139.3">Z</text>
<text x="258.9" y="143.2">C74</text>
<text x="167.9" y="149.7">GND</text>
<text x="179.6" y="149.5">GND</text>
<text x="186.5" y="144.5">C72</text>
<text x="186.5" y="146.8">C-0.1-0603</text>
<text x="234.7" y="146.9">SEL</text>
<text x="241.3" y="146.9">GND</text>
<text x="241.5" y="144.4">VCC</text>
<text x="257.8" y="149.2">GND</text>
<text x="258.9" y="145.5">C-0.1-0603</text>
<text x="31.3" y="155.3">R-100-0603</text>
<text x="206.4" y="150">GND</text>
<text x="232.9" y="155.9">R48</text>
<text x="36.2" y="159.4">R49</text>
<text x="232.9" y="158.2">R-10K-0603</text>
<text x="46.8" y="167.2">LP5907MFX-3.3</text>
<text x="52.6" y="164.7">U18</text>
<text x="229.2" y="166.5">GND</text>
<text x="35.6" y="173.6">C68</text>
<text x="49.3" y="171">IN</text>
<text x="49.3" y="173.6">ENA</text>
<text x="55.9" y="173.6">GND</text>
<text x="56.1" y="171">OUT</text>
<text x="73.7" y="173.6">C70</text>
<text x="90.4" y="169">TP14</text>
<text x="100.3" y="171">3V3REF</text>
<text x="35.6" y="176.1">C-1u-0603</text>
<text x="73.7" y="176.1">C-10u-0603</text>
<text x="31" y="186.3">GND</text>
<text x="69.1" y="186.3">GND</text>
</g>
<g font-size="1.8" fill="#a90000">
<text x="103.4" y="36.6">3</text>
<text x="111.1" y="36.6">2</text>
<text x="123.8" y="36.6">2</text>
<text x="131.4" y="36.6">1</text>
<text x="109" y="43.6" transform="rotate(-90 109 43.6)">1</text>
<text x="253.3" y="44.2">5</text>
<text x="260.9" y="44.2">4</text>
<text x="260.9" y="46.7">3</text>
<text x="260.9" y="49.3">1</text>
<text x="260.9" y="51.8">2</text>
<text x="39.9" y="55.6">2</text>
<text x="47.6" y="55.6">1</text>
<text x="146.6" y="64.5">4</text>
<text x="146.6" y="68.3">1</text>
<text x="160.6" y="68.3">3</text>
<text x="169.5" y="68.3">3</text>
<text x="169.5" y="70.9">1</text>
<text x="184.7" y="68.3">4</text>
<text x="220.3" y="68.3">2</text>
<text x="220.3" y="70.9">3</text>
<text x="236.2" y="68.3">10</text>
<text x="236.8" y="70.9">9</text>
<text x="146.6" y="72.1">2</text>
<text x="169.5" y="75.9">6</text>
<text x="184.7" y="73.4">5</text>
<text x="184.7" y="75.9">2</text>
<text x="236.8" y="73.4">6</text>
<text x="236.8" y="77.2">1</text>
<text x="220.3" y="79.8">5</text>
<text x="220.3" y="82.3">4</text>
<text x="236.8" y="79.8">7</text>
<text x="236.8" y="82.3">8</text>
<text x="109" y="90.9" transform="rotate(-90 109 90.9)">4</text>
<text x="99.6" y="98.8">1</text>
<text x="99.6" y="101.3">3</text>
<text x="116.1" y="100.1">5</text>
<text x="27.2" y="106.4">1</text>
<text x="126.3" y="106.4">1</text>
<text x="27.2" y="110.2">1</text>
<text x="107.7" y="111.2" transform="rotate(-90 107.7 111.2)">2</text>
<text x="110.2" y="111.2" transform="rotate(-90 110.2 111.2)">6</text>
<text x="126.3" y="110.2">1</text>
<text x="217.7" y="109">2</text>
<text x="225.4" y="109">1</text>
<text x="63.2" y="120.1" transform="rotate(-90 63.2 120.1)">2</text>
<text x="66.6" y="122.9">3</text>
<text x="63.2" y="127.7" transform="rotate(-90 63.2 127.7)">1</text>
<text x="172.5" y="130.2" transform="rotate(-90 172.5 130.2)">3</text>
<text x="193.6" y="126.7">1</text>
<text x="193.6" y="130.6">3</text>
<text x="201.2" y="126.7">6</text>
<text x="201.2" y="130.6">4</text>
<text x="136.9" y="137.9" transform="rotate(-90 136.9 137.9)">2</text>
<text x="167.3" y="133.1">1</text>
<text x="172.5" y="137.9" transform="rotate(-90 172.5 137.9)">2</text>
<text x="201.2" y="135.6">5</text>
<text x="140.3" y="140.7">3</text>
<text x="201.2" y="138.2">2</text>
<text x="231.7" y="138.2">3</text>
<text x="231.7" y="140.7">1</text>
<text x="246.9" y="138.2">4</text>
<text x="246.9" y="143.3">5</text>
<text x="136.9" y="145.5" transform="rotate(-90 136.9 145.5)">1</text>
<text x="231.7" y="145.8">6</text>
<text x="246.9" y="145.8">2</text>
<text x="85.7" y="167.4">1</text>
<text x="46.3" y="169.9">1</text>
<text x="46.3" y="172.5">3</text>
<text x="61.5" y="169.9">5</text>
<text x="61.5" y="172.5">2</text>
</g>
<g font-size="1.8" fill="#725600">
<text x="274.5" y="40.2">SCLKP</text>
<text x="274.5" y="44">SCLKN</text>
<text x="255.5" y="69.4">CLK0</text>
<text x="255.5" y="72">CLK1</text>
<text x="255.5" y="74.5">CLK2</text>
<text x="201.8" y="80.9">SDA</text>
<text x="201.8" y="83.4">SCL</text>
<text x="13" y="102.5">EXT_REF_IN</text>
<text x="264.4" y="127.9">EXT_REF_ACTIVE</text>
<text x="13.7" y="153.3">EXTCLKSEL_N</text>
<text x="15.7" y="157.1">AUTOCLK_N</text>
<text x="21.6" y="171">V5V</text>
</g>
<g font-size="1.8" fill="#0f0f0f">
<text x="86.4" y="55.5">REFCLK3.3V</text>
<text x="243.8" y="106.3">CLKGEN3.3V</text>
</g>
</svg>
